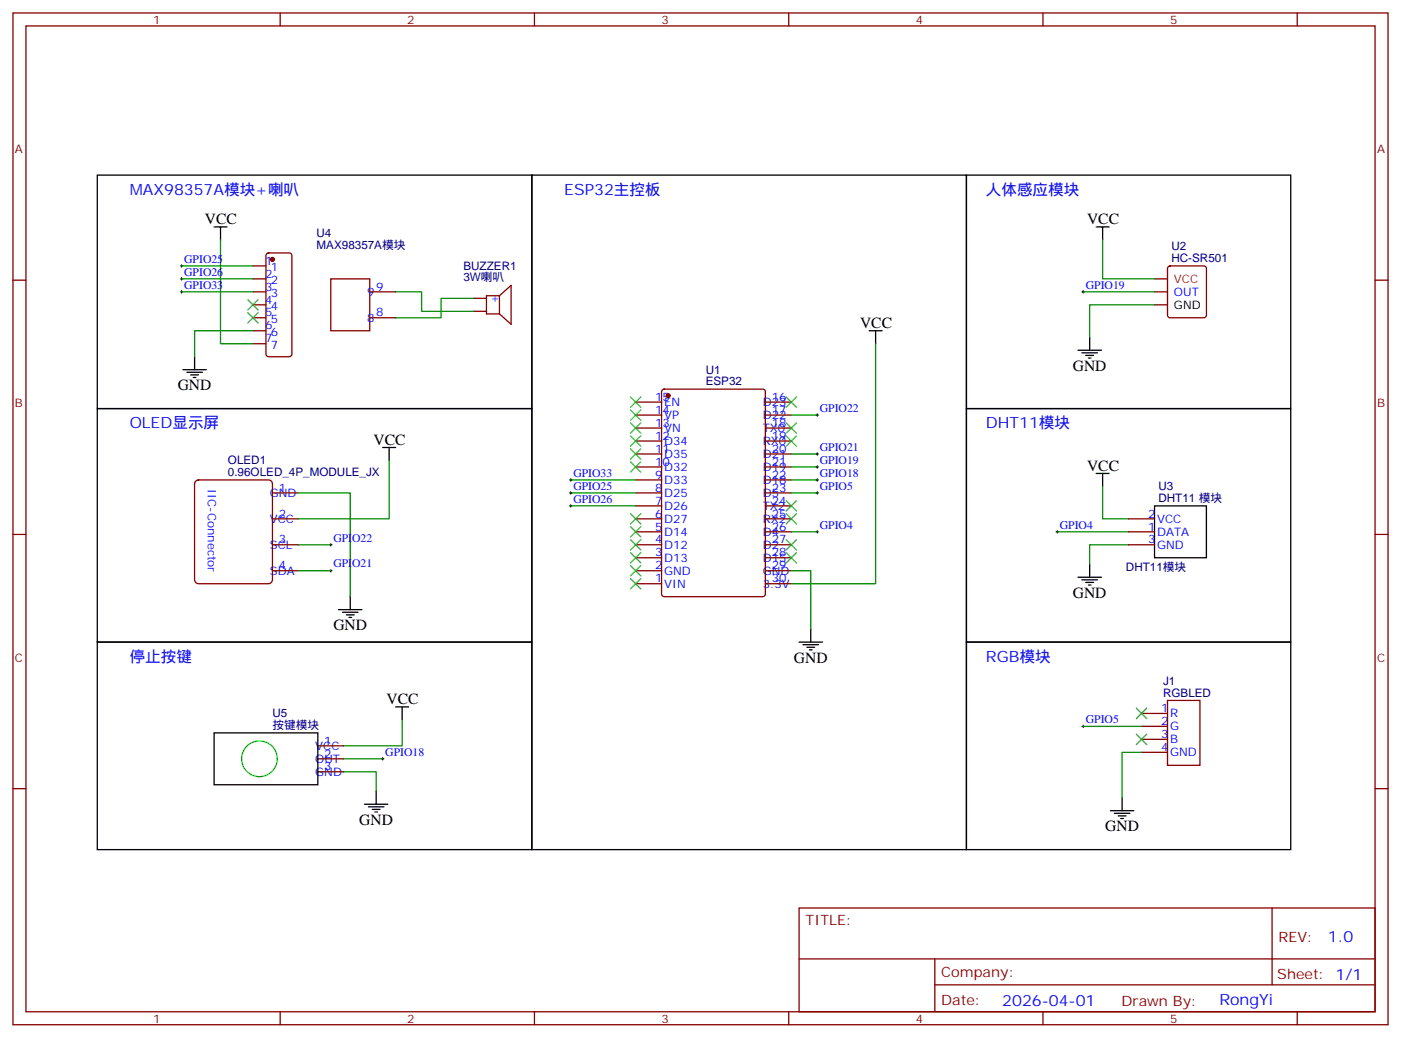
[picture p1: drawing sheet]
<svg xmlns="http://www.w3.org/2000/svg" width="381mm" height="283mm" viewBox="0 0 381 283" stroke-linecap="round" stroke-linejoin="round" font-family="sans-serif">
<g fill="none" stroke="#870000" stroke-width=".35">
<path d="M3.5 3.5h374v275.2h-374zM7.1 7.1h366.8v268.1h-366.8zM76.2 3.5v3.6M145.3 3.5v3.6M214.5 3.5v3.6M283.6 3.5v3.6M352.8 3.5v3.6M3.5 76.2h3.6M68.8 79.4h3.5M68.8 75.8h3.5M68.8 72.3h3.5M72.6 69l.4-.2h5.7a.71 .71 0 0 1 .7 .7v26.8l-.3 .5-.4 .2h-5.7l-.5-.2-.2-.5v-26.8z"/>
<path d="M90 75.8h10.5v14.2h-10.5zM100.5 79.4h7.1M314 79.4h3.5M314 75.8h3.5M317.7 72.5l.5-.2h9.2a.71 .71 0 0 1 .7 .7l-.1 13-.6 .4h-9.2l-.5-.2-.2-.5v-12.7zM373.9 76.2h3.6M68.8 82.9h3.5M68.8 86.4h3.5M68.8 93.5h3.5M68.8 90h3.5M100.5 86.4h7.1M128.8 81.1h3.5"/>
<path d="M128.8 84.7h3.5M135.8 80.4l3.2-2.8v10.6l-3.2-2.8M135.8 80.4v5M135.8 80.4h-3.5v5h3.5M314 82.9h3.5M172.9 119.9h7M172.9 116.4h7M172.9 112.9h7M172.9 109.4h7M180.2 106l.4-.2h26.8a.71 .71 0 0 1 .7 .7v55.3l-.7 .5h-26.8l-.5-.3-.2-.4v-55.1zM208.1 119.9h7.1M208.1 116.4h7.1"/>
<path d="M208.1 112.9h7.1M208.1 109.4h7.1M53.2 131l.8-.5h19l.9 .5 .2 .6v26.1l-.5 .8-.6 .3h-19l-.9-.5-.2-.6v-26.1zM74.1 134.1h7M172.9 137.6h7M172.9 134.1h7M172.9 130.5h7M172.9 127h7M172.9 123.5h7M208.1 137.6h7.1M208.1 134.1h7.1M208.1 130.5h7.1"/>
<path d="M208.1 127h7.1M208.1 123.5h7.1M3.5 145.3h3.6M74.1 155.2h7M74.1 148.2h7M74.1 141.1h7M172.9 158.8h7M172.9 155.2h7M172.9 151.7h7M172.9 148.2h7M172.9 144.6h7M172.9 141.1h7"/>
<path d="M208.1 158.8h7.1M208.1 155.2h7.1M208.1 151.7h7.1M208.1 148.2h7.1M208.1 144.6h7.1M208.1 141.1h7.1M306.9 148.2h7.1M306.9 144.6h7.1M306.9 141.1h7.1M373.9 145.3h3.6M310.4 194h7.1M310.4 197.6h7.1"/>
<path d="M317.5 190.5h8.8v17.6h-8.8zM3.5 214.5h3.6M86.4 209.9h7.1M86.4 206.4h7.1M86.4 202.8h7.1M310.4 201.1h7.1M310.4 204.6h7.1M373.9 214.5h3.6M217.3 246.9h156.6v28.3h-156.6zM345.9 247v20.8M76.2 275.2v3.5M145.3 275.2v3.5"/>
<path d="M214.5 275.2v3.5M217.3 260.8h156.5M254.2 267.8h119.6M254.2 260.8v14.1M283.6 275.2v3.5M352.8 275.2v3.5"/>
</g>
<g fill="#870000" stroke="#870000" stroke-width=".35">
<circle cx="181.7" cy="107.6" r=".53"/>
<circle cx="74.1" cy="70.6" r=".53"/>
</g>
<g fill="none" stroke="#000" stroke-width=".35">
<path d="M26.5 47.6h118.1v63.5h-118.1zM144.6 47.6h118.2v183.5h-118.2zM262.8 47.6h88.2v63.5h-88.2zM58.2 61.7h3.5M60 61.7v3.6M298.1 61.7h3.5M299.9 61.7v3.6M52.9 97v3.5M236.4 90h3.5M238.1 90v3.5M293.2 95.2h6.3M294.2 96h4.2"/>
<path d="M295.3 96.7h2.1M296 97.4h.7M296.3 91.7v3.5M26.5 111.1h118.1v63.5h-118.1zM49.7 100.5h6.4M50.8 101.2h4.2M51.9 102h2.1M52.6 102.7h.7M262.8 111.1h88.2v63.5h-88.2zM104.1 121.7h3.5M105.8 121.7v3.5M298.1 128.8h3.5"/>
<path d="M299.9 128.8v3.5M314 137.6h14.1v14.1h-14.1zM293.2 157h6.3M294.2 157.7h4.2M295.3 158.4h2.1M296 159.1h.7M296.3 153.5v3.5M26.5 174.6h118.1v56.5h-118.1zM92.1 165.8h6.3M93.1 166.5h4.3M94.2 167.2h2.1M94.9 167.9h.7"/>
<path d="M95.2 162.3v3.5M217.3 174.6h6.4M218.4 175.3h4.2M219.4 176h2.1M220.1 176.7h.7M220.5 171.1v3.5M262.8 174.6h88.2v56.5h-88.2zM58.2 199.3h28.2v14.1h-28.2zM107.6 192.3h3.5M109.4 192.3v3.5M99.1 218.7h6.4M100.2 219.4h4.2"/>
<path d="M102.3 215.2v3.5M305.2 217v3.5M101.2 220.1h2.2M102 220.8h.7M302 220.5h6.3M303 221.2h4.3M304.1 221.9h2.1M304.8 222.6h.7"/>
</g>
<circle cx="70.6" cy="206.4" r="4.9" fill="none" stroke="#0f0" stroke-width=".35"/>
<g fill="none" stroke="#008700" stroke-width=".35">
<path d="M49.4 79.4h19.4M49.4 72.3h19.4M49.4 75.8h19.4M60 65.3v28.2h8.8M107.6 79.4h7.1v5.3h14.1M294.6 79.4h19.4M299.9 65.3v10.5h14.1M68.8 90h-15.9v7M128.8 81.1h-8.9v5.3h-12.3M238.1 93.5v65.3h-22.9M314 82.9h-17.7v8.8M215.2 112.9h7"/>
<path d="M81.1 134.1h14.1v28.2M105.8 125.2v15.9h-24.7M155.2 130.5h17.7M155.2 134.1h17.7M155.2 137.6h17.7M215.2 123.5h7M215.2 127h7M215.2 130.5h7M215.2 134.1h7M299.9 132.3v8.8h7M81.1 148.2h8.9M81.1 155.2h8.9"/>
<path d="M215.2 155.2h5.3v15.9M215.2 144.6h7M287.5 144.6h19.4M306.9 148.2h-10.6v5.3M109.4 195.8v7h-15.9M294.6 197.6h15.8M93.5 209.9h8.8v5.3M93.5 206.4h10.6M310.4 204.6h-5.2v12.4"/>
</g>
<g fill="none" stroke="#000" stroke-width=".27">
<path d="M49 79.4h.7M49 75.8h.7M49 72.3h.7M49.4 72v.7M49.4 75.5v.7M49.4 79v.7M294.2 79.4h.7M294.6 79v.7M221.9 112.9h.7M222.2 112.5v.7M154.9 130.5h.7M154.9 134.1h.7"/>
<path d="M154.9 137.6h.7M155.2 130.2v.7M155.2 133.7v.7M155.2 137.2v.7M221.9 123.5h.7M221.9 127h.7M221.9 130.5h.7M221.9 134.1h.7M222.2 123.1v.7M222.2 126.6v.8M222.2 130.2v.7M222.2 133.7v.7"/>
<path d="M89.6 155.2h.7M89.6 148.2h.7M90 147.8v.7M90 154.9v.7M221.9 144.6h.7M222.2 144.3v.7M287.2 144.6h.7M287.5 144.3v.7M294.2 197.6h.7M294.6 197.2v.7M103.7 206.4h.7M104.1 206v.7"/>
</g>
<g fill="none" stroke="#3c3" stroke-width=".35">
<path d="M67.4 81.5l2.8 2.8M67.4 85l2.8 2.8M70.2 81.5l-2.8 2.8M70.2 85l-2.8 2.8M171.4 108l2.9 2.8M171.4 111.5l2.9 2.8M171.4 115l2.9 2.8M171.4 118.5l2.9 2.9M174.3 108l-2.9 2.8M174.3 111.5l-2.9 2.8M174.3 115l-2.9 2.8M174.3 118.5l-2.9 2.9"/>
<path d="M213.8 108l2.8 2.8M213.8 115l2.8 2.8M213.8 118.5l2.8 2.9M216.6 108l-2.8 2.8M216.6 115l-2.8 2.8M216.6 118.5l-2.8 2.9M171.4 122.1l2.9 2.8M171.4 125.6l2.9 2.8M171.4 139.7l2.9 2.8M174.3 122.1l-2.9 2.8M174.3 125.6l-2.9 2.8M174.3 139.7l-2.9 2.8"/>
<path d="M213.8 136.2l2.8 2.8M213.8 139.7l2.8 2.8M216.6 136.2l-2.8 2.8M216.6 139.7l-2.8 2.8M171.4 143.2l2.9 2.9M171.4 146.8l2.9 2.8M171.4 150.3l2.9 2.8M171.4 153.8l2.9 2.8M171.4 157.3l2.9 2.9M174.3 143.2l-2.9 2.9M174.3 146.8l-2.9 2.8M174.3 150.3l-2.9 2.8"/>
<path d="M174.3 153.8l-2.9 2.8M174.3 157.3l-2.9 2.9M213.8 146.8l2.8 2.8M213.8 150.3l2.8 2.8M216.6 146.8l-2.8 2.8M216.6 150.3l-2.8 2.8M309 192.6l2.9 2.8M309 199.7l2.9 2.8M311.9 192.6l-2.9 2.8M311.9 199.7l-2.9 2.8"/>
</g>
<g font-size="4.2" fill="#00f">
<text x="35.3" y="52.9">MAX98357A模块+喇叭</text>
<text x="153.5" y="52.9">ESP32主控板</text>
<text x="268.1" y="52.9">人体感应模块</text>
<text x="35.3" y="116.4">OLED显示屏</text>
<text x="268.1" y="116.4">DHT11模块</text>
<text x="35.3" y="179.9">停止按键</text>
<text x="268.1" y="179.9">RGB模块</text>
<text x="361.1" y="256.2">1.0</text>
<text x="272.6" y="273.6">2026-04-01</text>
<text x="331.6" y="273.4">RongYi</text>
</g>
<g font-size="4.2">
<text x="55.7" y="61">VCC</text>
<text x="295.6" y="61">VCC</text>
<text x="233.9" y="89.3">VCC</text>
<text x="291.7" y="100.9">GND</text>
<text x="48.3" y="106.2">GND</text>
<text x="101.6" y="121">VCC</text>
<text x="295.6" y="128.1">VCC</text>
<text x="291.7" y="162.6">GND</text>
<text x="90.7" y="171.4">GND</text>
<text x="215.9" y="180.3">GND</text>
<text x="105.1" y="191.6">VCC</text>
<text x="97.7" y="224.4">GND</text>
<text x="300.6" y="226.1">GND</text>
</g>
<g font-size="3.9" fill="#800">
<text x="219.1" y="251.5">TITLE:</text>
<text x="347.7" y="256.2">REV:</text>
<text x="256" y="265.7">Company:</text>
<text x="347.4" y="266.3">Sheet: 1/1</text>
<text x="256" y="273.4">Date:</text>
<text x="305" y="273.5">Drawn By:</text>
</g>
<g font-size="3.2" fill="#800">
<text x="41.6" y="6.5">1</text>
<text x="110.8" y="6.5">2</text>
<text x="179.9" y="6.5">3</text>
<text x="249.1" y="6.5">4</text>
<text x="318.2" y="6.5">5</text>
<text x="4.1" y="41.6">A</text>
<text x="374.5" y="41.6">A</text>
<text x="4.1" y="110.8">B</text>
<text x="374.5" y="110.8">B</text>
<text x="4.1" y="179.9">C</text>
<text x="374.5" y="179.9">C</text>
<text x="41.6" y="278.2">1</text>
<text x="110.8" y="278.2">2</text>
<text x="179.9" y="278.2">3</text>
<text x="249.1" y="278.2">4</text>
<text x="318.2" y="278.2">5</text>
</g>
<g font-size="3.2" fill="#000080">
<text x="86.1" y="64.6">U4</text>
<text x="86.1" y="67.7">MAX98357A模块</text>
<text x="318.6" y="71.3">HC-SR501</text>
<text x="318.6" y="68.1">U2</text>
<text x="126" y="76.6">3W喇叭</text>
<text x="126" y="73.4">BUZZER1</text>
<text x="191.9" y="101.6">U1</text>
<text x="191.9" y="104.8">ESP32</text>
<text x="62" y="129.5">0.96OLED_4P_MODULE_JX</text>
<text x="62" y="126.3">OLED1</text>
<text x="315" y="136.5">DHT11 模块</text>
<text x="315" y="133.3">U3</text>
<text x="306.2" y="155.2">DHT11模块</text>
<text x="316.3" y="189.4">RGBLED</text>
<text x="316.3" y="186.3">J1</text>
<text x="74.1" y="195.1">U5</text>
<text x="74.1" y="198.3">按键模块</text>
</g>
<g font-size="3.2" fill="#00f">
<text x="50.1" y="71.4">GPIO25</text>
<text x="72.1" y="72">1</text>
<text x="50.1" y="75">GPIO26</text>
<text x="72.1" y="75.5">2</text>
<text x="73.6" y="77.3">2</text>
<text x="73.6" y="73.7">1</text>
<text x="50.1" y="78.5">GPIO33</text>
<text x="72.1" y="82.6">4</text>
<text x="72.1" y="79">3</text>
<text x="73.6" y="80.8">3</text>
<text x="99.8" y="80.4">9</text>
<text x="102.3" y="79">9</text>
<text x="133.3" y="82.2">+</text>
<text x="295.3" y="78.5">GPIO19</text>
<text x="319.3" y="80.4">OUT</text>
<text x="72.1" y="89.6">6</text>
<text x="72.1" y="86.1">5</text>
<text x="73.6" y="87.8">5</text>
<text x="73.6" y="84.3">4</text>
<text x="99.8" y="87.5">8</text>
<text x="102.3" y="86.1">8</text>
<text x="72.1" y="93.1">7</text>
<text x="73.6" y="94.9">7</text>
<text x="73.6" y="91.4">6</text>
<text x="178.2" y="112.5">14</text>
<text x="178.2" y="109">15</text>
<text x="180.6" y="113.9">VP</text>
<text x="180.6" y="110.4">EN</text>
<text x="207.4" y="110.4">D23</text>
<text x="207.4" y="113.9">D22</text>
<text x="209.9" y="109">16</text>
<text x="209.9" y="112.5">17</text>
<text x="223" y="112">GPIO22</text>
<text x="178.2" y="119.6">12</text>
<text x="178.2" y="116.1">13</text>
<text x="180.6" y="117.5">VN</text>
<text x="207.4" y="117.5">TX0</text>
<text x="209.9" y="116.1">18</text>
<text x="209.9" y="119.6">19</text>
<text x="178.2" y="123.1">11</text>
<text x="180.6" y="124.5">D35</text>
<text x="180.6" y="121">D34</text>
<text x="207.4" y="121">RX0</text>
<text x="207.4" y="124.5">D21</text>
<text x="209.9" y="123.1">20</text>
<text x="223" y="122.6">GPIO21</text>
<text x="155.9" y="129.6">GPIO33</text>
<text x="178.2" y="130.2">9</text>
<text x="178.2" y="126.6">10</text>
<text x="180.6" y="131.6">D33</text>
<text x="180.6" y="128.1">D32</text>
<text x="207.4" y="128.1">D19</text>
<text x="207.4" y="131.6">D18</text>
<text x="209.9" y="126.6">21</text>
<text x="209.9" y="130.2">22</text>
<text x="223" y="126.1">GPIO19</text>
<text x="223" y="129.6">GPIO18</text>
<text x="56.5" y="133.1" transform="rotate(90 56.5 133.1)">IIC-Connector</text>
<text x="73.4" y="135.1">GND</text>
<text x="75.8" y="133.7">1</text>
<text x="155.9" y="136.7">GPIO26</text>
<text x="155.9" y="133.2">GPIO25</text>
<text x="178.2" y="137.2">7</text>
<text x="178.2" y="133.7">8</text>
<text x="180.6" y="135.1">D25</text>
<text x="207.4" y="135.1">D5</text>
<text x="209.9" y="133.7">23</text>
<text x="209.9" y="137.2">24</text>
<text x="223" y="133.2">GPIO5</text>
<text x="73.4" y="142.2">VCC</text>
<text x="75.8" y="140.8">2</text>
<text x="178.2" y="140.8">6</text>
<text x="180.6" y="142.2">D27</text>
<text x="180.6" y="138.6">D26</text>
<text x="207.4" y="138.6">TX2</text>
<text x="207.4" y="142.2">RX2</text>
<text x="209.9" y="140.8">25</text>
<text x="223" y="143.8">GPIO4</text>
<text x="288.2" y="143.8">GPIO4</text>
<text x="312.2" y="140.8">2</text>
<text x="314.7" y="142.2">VCC</text>
<text x="73.4" y="149.2">SCL</text>
<text x="75.8" y="147.8">3</text>
<text x="90.7" y="147.3">GPIO22</text>
<text x="178.2" y="147.8">4</text>
<text x="178.2" y="144.3">5</text>
<text x="180.6" y="149.2">D12</text>
<text x="180.6" y="145.7">D14</text>
<text x="207.4" y="145.7">D4</text>
<text x="207.4" y="149.2">D2</text>
<text x="209.9" y="144.3">26</text>
<text x="209.9" y="147.8">27</text>
<text x="312.2" y="144.3">1</text>
<text x="312.2" y="147.8">3</text>
<text x="314.7" y="145.7">DATA</text>
<text x="314.7" y="149.2">GND</text>
<text x="75.8" y="154.9">4</text>
<text x="90.7" y="154.3">GPIO21</text>
<text x="178.2" y="154.9">2</text>
<text x="178.2" y="151.3">3</text>
<text x="180.6" y="152.8">D13</text>
<text x="207.4" y="152.8">D15</text>
<text x="209.9" y="151.3">28</text>
<text x="209.9" y="154.9">29</text>
<text x="73.4" y="156.3">SDA</text>
<text x="178.2" y="158.4">1</text>
<text x="180.6" y="159.8">VIN</text>
<text x="180.6" y="156.3">GND</text>
<text x="207.4" y="156.3">GND</text>
<text x="207.4" y="159.8">3.3V</text>
<text x="209.9" y="158.4">30</text>
<text x="295.3" y="196.7">GPIO5</text>
<text x="315.7" y="193.7">1</text>
<text x="315.7" y="197.2">2</text>
<text x="318.2" y="195.1">R</text>
<text x="85.7" y="203.9">VCC</text>
<text x="88.2" y="202.5">1</text>
<text x="315.7" y="200.7">3</text>
<text x="318.2" y="198.6">G</text>
<text x="318.2" y="202.1">B</text>
<text x="85.7" y="207.4">OUT</text>
<text x="88.2" y="209.6">3</text>
<text x="88.2" y="206">2</text>
<text x="104.8" y="205.5">GPIO18</text>
<text x="315.7" y="204.3">4</text>
<text x="318.2" y="205.7">GND</text>
<text x="85.7" y="211">GND</text>
</g>
<text font-size="3.2" fill="#f00" x="319.3" y="76.9">VCC</text>
<text font-size="3.2" x="319.3" y="84">GND</text>
</svg>
